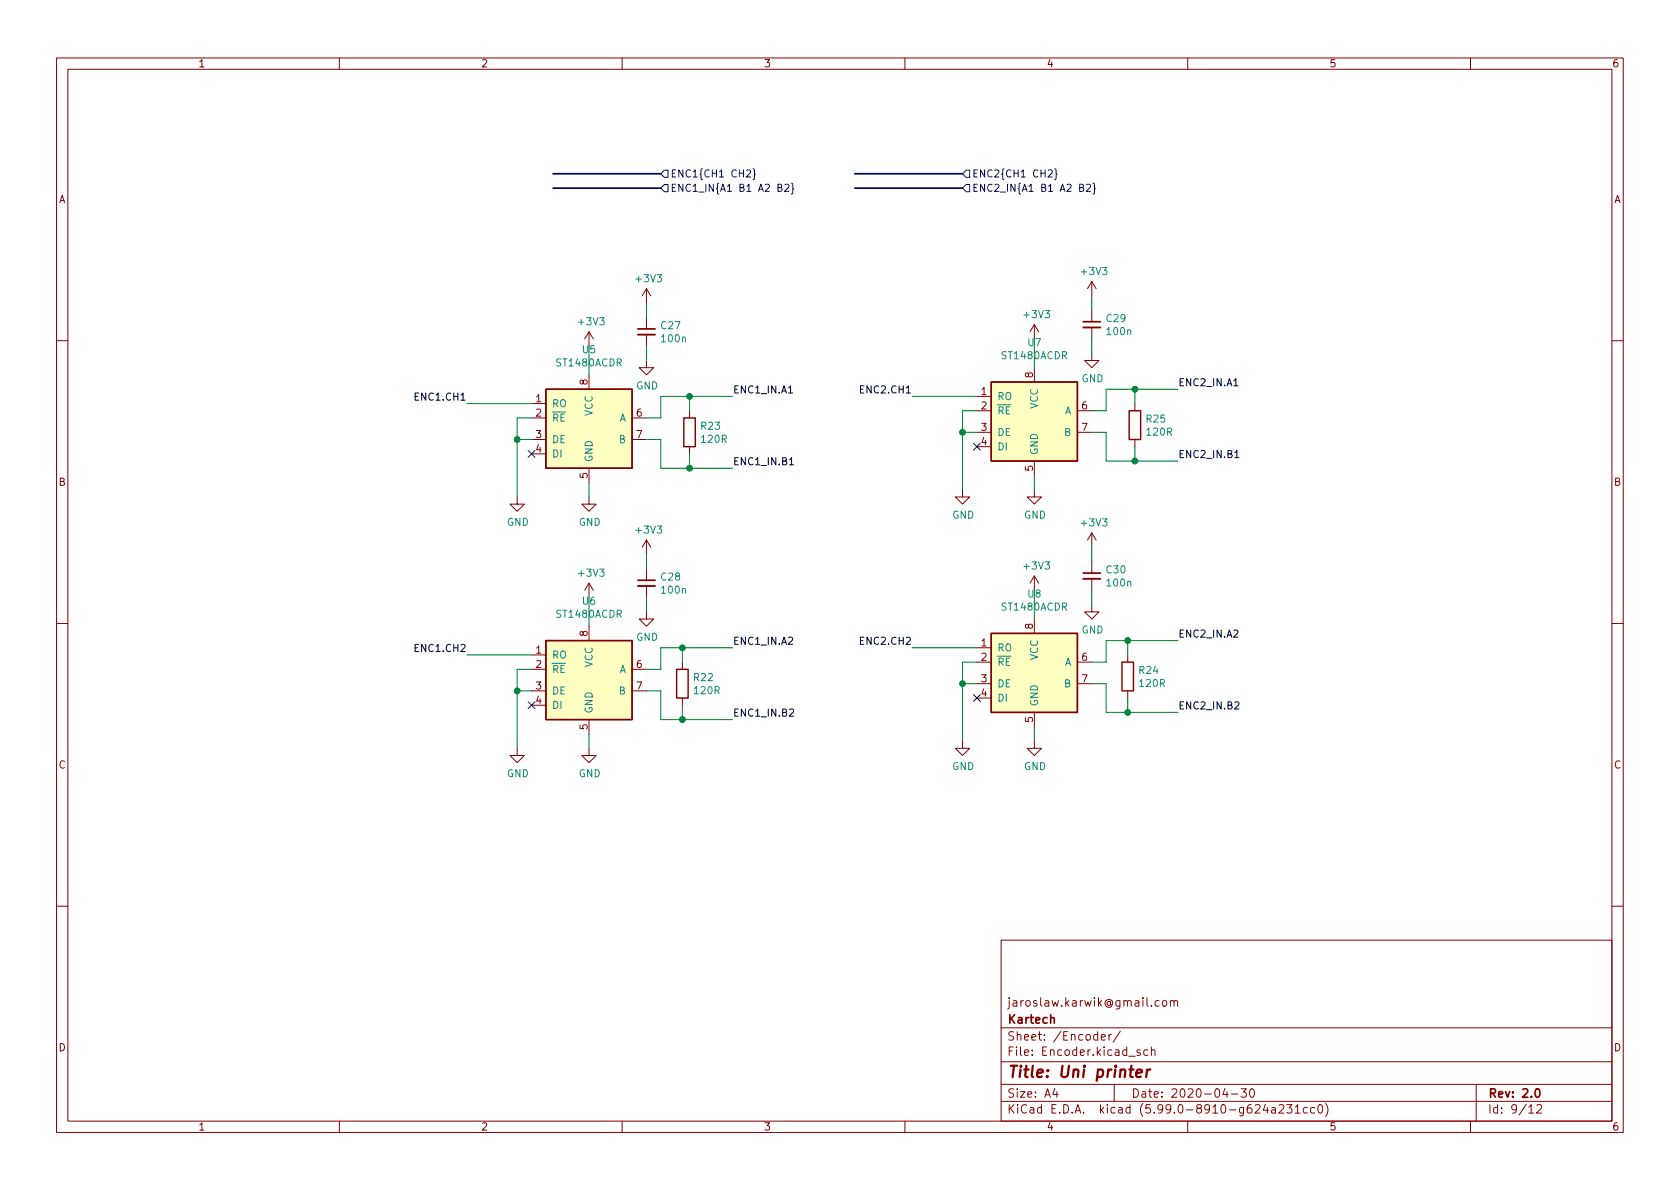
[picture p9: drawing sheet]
<svg xmlns="http://www.w3.org/2000/svg" width="297mm" height="210mm" viewBox="0 0 297 210" stroke-linecap="round" stroke-linejoin="round" font-family="sans-serif">
<g fill="none" stroke="#840000" stroke-width=".18">
<path d="M10 10.2h277v190.1h-277zM12 12.2h273v186.1h-273zM60 10.2v2M110 10.2v2M160 10.2v2M210 10.2v2M260 10.2v2M104.1 58.7v2.5M104.1 58.7l-.7 1.2M104.1 58.7l.8 1.2M114.3 51v2.6M114.3 56.1v2.1"/>
<path d="M114.3 59.2v2M114.3 51l-.8 1.3M114.3 51l.8 1.3M182.9 57.4v2.5M182.9 57.4l-.8 1.3M182.9 57.4l.7 1.3M193 49.8v2.5M193 54.9v2M193 57.9v2M193 49.8l-.7 1.2M193 49.8l.8 1.2M10 60.2h2"/>
<path d="M94 71.4h2.5M94 73.9h2.5M94 77.7h2.5M104.1 66.3v2.5M111.8 73.9h2.5M111.8 77.7h2.5M114.3 63.7v1.3h1.3l-1.3 1.3-1.3-1.3h1.3M121.9 72.6v1.3M121.9 79v1.3M172.7 70.1h2.6M172.7 72.6h2.6M172.7 76.4h2.6"/>
<path d="M172.7 79h2.6M182.9 65v2.6M190.5 72.6h2.5M190.5 76.4h2.5M193 62.5v1.2h1.3l-1.3 1.3-1.2-1.3h1.2M200.7 71.4v1.2M200.7 77.7v1.3M285 60.2h2M91.4 87.9v1.2h1.3l-1.3 1.3-1.2-1.3h1.2M94 80.3h2.5M104.1 87.9v1.2h1.3l-1.3 1.3-1.2-1.3h1.2M104.1 82.8v2.5"/>
<path d="M114.3 95.5l-.8 1.3M114.3 95.5v2.5M114.3 95.5l.8 1.3M170.2 86.6v1.3h1.2l-1.2 1.2-1.3-1.2h1.3M182.9 86.6v1.3h1.2l-1.2 1.2-1.3-1.2h1.3M182.9 81.5v2.6M193 94.2v2.6M193 99.3v2M193 94.2l-.7 1.3M193 94.2l.8 1.3M10 110.2h2M94 115.8h2.5"/>
<path d="M94 118.4h2.5M104.1 103.1v2.6M104.1 110.7v2.6M104.1 103.1l-.7 1.3M104.1 103.1l.8 1.3M111.8 118.4h2.5M114.3 108.2v1.3h1.3l-1.3 1.2-1.3-1.2h1.3M114.3 100.6v2M114.3 103.6v2.1M120.6 117.1v1.3M172.7 114.5h2.6M172.7 117.1h2.6"/>
<path d="M182.9 101.8l-.8 1.3M182.9 101.8v2.6M182.9 109.5v2.5M182.9 101.8l.7 1.3M190.5 117.1h2.5M193 106.9v1.3h1.3l-1.3 1.3-1.2-1.3h1.2M193 102.4v2M199.4 115.8v1.3M285 110.2h2M91.4 132.3v1.3h1.3l-1.3 1.3-1.2-1.3h1.2M94 122.2h2.5M94 124.7h2.5"/>
<path d="M104.1 132.3v1.3h1.3l-1.3 1.3-1.2-1.3h1.2M104.1 127.2v2.6M111.8 122.2h2.5M120.6 123.4v1.3M170.2 131.1v1.2h1.2l-1.2 1.3-1.3-1.3h1.3M172.7 120.9h2.6M172.7 123.4h2.6M182.9 131.1v1.2h1.2l-1.2 1.3-1.3-1.3h1.3M182.9 126v2.5M190.5 120.9h2.5M199.4 122.2v1.2M10 160.2h2"/>
<path d="M177 166.3h108v32h-108zM204.9 177l-.4-.1-.3 .3v.4l.2 .3h.5M205.6 177l.4-.1 .3 .3v.4l-.3 .3h-.4l-.1-.3v-.4zM206.9 177.1l.2-.2 .4 .1 .1 .9M206.9 176.9v1M207.6 177.1l.2-.2 .3 .1 .1 .9M285 160.2h2M60 198.3v2M110 198.3v2M160 198.3v2M177 194.8h108M177 191.8h108"/>
<path d="M177 187.8h108M177 181.8h108M186.5 192.5l-.4 1h1M186.9 193v1M194.7 183.4l.7-.1v-.3l-.5-.1-.2 .2 .1 .8h.6M196.1 182.9v1M196.5 182.9l-.3 .1-.1 .2M197 191.8v3M198.1 182.4l-1.3 1.9M201.6 185.7l-.4-.1-.2 .2 .1 .3 .5 .1v.4h-.6M202.9 185.7l-.4-.1-.3 .3v.4l.2 .3h.5M203.6 185.8l.2-.2 .3 .1 .1 .9"/>
<path d="M203.6 185.1v1.5M210 198.3v2M216.6 192.5l-.4 1h.9M216.9 193v1M217.7 193.5h1.2M219.4 192.5h1l-.5 .6 .4 .1v.7l-.2 .1h-.5l-.2-.1M221.1 192.6l.2-.1a.81 .81 0 0 1 .6 .7 .81 .81 0 0 1-.3 .8h-.2a.81 .81 0 0 1-.5-.6 .81 .81 0 0 1 .2-.8zM223.7 195.3l-.3 1h.9M224.1 195.8v1M224.9 195.9h.5l.1 .9M225.5 196.2l-.5 .1a.29 .29 0 0 0-.2 .2 .29 .29 0 0 0 .2 .3h.5M226.1 195.5l.6-.2 .2 .2 .1 .3-.9 1h.9"/>
<path d="M227.5 195.3h.9l-.5 .6 .5 .1v.7l-.3 .1h-.4l-.2-.1M229 195.8l.4-.5v1.5M229 196.8h.9M231.1 195.9l-.4-.1-.3 .3v.4l.2 .3h.5M232.4 195.9l-.4-.1-.3 .3v.4l.2 .3h.5M233.2 195.4l.2-.1a.81 .81 0 0 1 .5 .7 .81 .81 0 0 1-.3 .8h-.1a.81 .81 0 0 1-.6-.6 .81 .81 0 0 1 .3-.8zM234.4 195.1a1.72 1.72 0 0 1 0 2.3M260 198.3v2M261 191.8v6.5M270.3 195.8l.4-.5v1.5M270.3 196.8h.9M271.7 195.5l.6-.2 .2 .2 .1 .3-.9 1h.9"/>
</g>
<path d="M112.8 58.2h3M191.5 56.9h3.1M112.8 102.6h3M191.5 101.3h3.1M185.8 180.1l.2-.2 .3 .1 .1 .9M271.6 192.6l.2-.1a.82 .82 0 0 1 .6 .7 .82 .82 0 0 1-.3 .8h-.2a.81 .81 0 0 1-.6-.6 .81 .81 0 0 1 .3-.8z" fill="none" stroke="#840000" stroke-width=".3"/>
<path d="M200.9 189.8l1-.2v-.4l-.2-.1-.6 .1-.2 1 .2 .3 .6-.1M202.8 189.1l-.1 1.4M203.4 189.1l-.4 .1-.2 .3" fill="none" stroke="#840000" stroke-width=".4"/>
<path d="M112.8 59.2h3M191.5 57.9h3.1M112.8 103.6h3M191.5 102.4h3.1" fill="none" stroke="#840000" stroke-width=".33"/>
<g fill="#ffffc2" stroke="#ffffc2" stroke-width=".18">
<path d="M96.5 68.8h15.3v14h-15.3z"/>
<path d="M96.5 113.3h15.3v13.9h-15.3z"/>
<path d="M175.3 67.6h15.2v13.9h-15.2z"/>
<path d="M175.3 112h15.2v14h-15.2z"/>
</g>
<path d="M96.5 68.8h15.3v14h-15.3zM120.9 73.9h2v5.1h-2zM175.3 67.6h15.2v13.9h-15.2zM199.6 72.6h2.1v5.1h-2.1zM96.5 113.3h15.3v13.9h-15.3zM119.6 118.4h2.1v5h-2.1zM175.3 112h15.2v14h-15.2zM198.4 117.1h2v5.1h-2z" fill="none" stroke="#840000" stroke-width=".25"/>
<g fill="none" stroke="#000084" stroke-width=".18">
<path d="M117.5 30.1h.6v1.3h-.6l-.7-.7zM117.5 32.6h.6v1.3h-.6l-.7-.6zM132 30.2l.5-.2 .2 .4-.8 .9h.8M133.1 29.9l.3 .1v.6l.2 .2-.2 .2v.6l-.3 .2M137.6 33.2l.5-.1 .1-.2v-.2l-.6-.1v1.2h.4l.2-.1 .1-.3-.3-.2M138.8 32.7l.4-.1 .3 .3-.8 .9h.8M139.9 32.4l.3 .2v.6l.1 .2-.1 .1v.6l-.3 .2M170.8 30.1h.6v1.3h-.6l-.6-.7zM170.8 32.6h.6v1.3h-.6l-.6-.6zM185.3 30.2l.5-.2 .3 .4-.8 .9h.8M186.5 29.9l.2 .1v.6l.2 .2-.2 .2v.6l-.2 .2M190.9 33.2l.5-.1 .2-.2-.1-.2-.6-.1v1.2h.5l.2-.1v-.3l-.3-.2"/>
<path d="M192.1 32.7l.5-.1 .2 .3-.8 .9h.8M193.3 32.4l.2 .2v.6l.2 .2-.2 .1v.6l-.2 .2M93.4 79.6l1.2 1.3M94.6 79.6l-1.2 1.3M172.1 78.4l1.2 1.2M173.3 78.4l-1.2 1.2M93.4 124.1l1.2 1.2M94.6 124.1l-1.2 1.2M172.1 122.8l1.2 1.2M173.3 122.8l-1.2 1.2"/>
</g>
<path d="M139.4 69.5h.7M218.2 68.2h.7M139.6 81.3l.4-.4v1.3M139.6 82.2h.7M218.3 80l.4-.3v1.2M218.3 80.9h.8M139.6 125.5l.5-.1 .2 .3-.8 .9h.8M218.3 124.2l.5-.1 .3 .4-.8 .9h.8" fill="none" stroke="#000" stroke-width=".18"/>
<path d="M97.8 30.7h19M97.8 33.3h19M151.1 30.7h19.1M151.1 33.3h19.1" fill="none" stroke="#000084" stroke-width=".3"/>
<g fill="none" stroke="#008400" stroke-width=".18">
<path d="M114.3 53.6v2.5M182.9 59.9v5.1M193 52.3v2.6M193 59.9v2.6M82.5 71.4h11.5M91.4 77.7h2.6M94 73.9h-2.6v14M104.1 61.2v5.1M114.3 77.7h2.5v5.1h12.7M114.3 61.2v2.5M121.9 70.1v2.5M129.5 70.1h-12.7v3.8h-2.5"/>
<path d="M161.3 70.1h11.4M170.2 76.4h2.5M172.7 72.6h-2.5v14M193 76.4h2.6v5.1h12.7M200.7 68.8v2.6M200.7 79v2.5M208.3 68.8h-12.7v3.8h-2.6M104.1 85.3v2.6M114.3 98v2.6M121.9 80.3v2.5M182.9 84.1v2.5M193 96.8v2.5"/>
<path d="M82.5 115.8h11.5M94 118.4h-2.6v13.9M104.1 105.7v5M114.3 105.7v2.5M120.6 114.5v2.6M129.5 114.5h-12.7v3.9h-2.5M161.3 114.5h11.4M172.7 117.1h-2.5v14M182.9 104.4v5.1M193 104.4v2.5M199.4 113.3v2.5M208.3 113.3h-12.7v3.8h-2.6"/>
<path d="M91.4 122.2h2.6M104.1 129.8v2.5M114.3 122.2h2.5v5h12.7M120.6 124.7v2.5M170.2 120.9h2.5M182.9 128.5v2.6M193 120.9h2.6v5.1h12.7M199.4 123.4v2.6"/>
</g>
<g fill="#008400" stroke="#008400" stroke-width=".18">
<circle cx="199.4" cy="126" r=".51"/>
<circle cx="200.7" cy="81.5" r=".51"/>
<circle cx="199.4" cy="113.3" r=".51"/>
<circle cx="120.7" cy="127.2" r=".51"/>
<circle cx="91.4" cy="122.2" r=".51"/>
<circle cx="170.2" cy="76.4" r=".51"/>
<circle cx="170.2" cy="120.9" r=".51"/>
<circle cx="121.9" cy="70.1" r=".51"/>
<circle cx="121.9" cy="82.8" r=".51"/>
<circle cx="120.7" cy="114.5" r=".51"/>
<circle cx="200.7" cy="68.8" r=".51"/>
<circle cx="91.4" cy="77.7" r=".51"/>
</g>
<text font-size="2.8" fill="#840000" x="178" y="190.6">Title: Uni printer</text>
<g font-size="2.1" fill="#840000">
<text x="178" y="178">jaroslaw.karwik@gmail.com</text>
<text x="178" y="184">Sheet: /Encoder/</text>
<text x="178" y="181">Kartech</text>
<text x="178" y="186.7">File: Encoder.kicad_sch</text>
<text x="178" y="196.9">KiCad E.D.A. kicad (5.99.0-8910-g624a231cc0)</text>
<text x="178" y="194.1">Size: A4</text>
<text x="200" y="194.1">Date: 2020-04-30</text>
<text x="263" y="194.1">Rev: 2.0</text>
<text x="263" y="196.9">Id: 9/12</text>
</g>
<g font-size="1.8" fill="#840000">
<text x="35" y="11.9">1</text>
<text x="85" y="11.9">2</text>
<text x="135" y="11.9">3</text>
<text x="185" y="11.9">4</text>
<text x="235" y="11.9">5</text>
<text x="285" y="11.9">6</text>
<text x="10.3" y="35.9">A</text>
<text x="285.3" y="35.9">A</text>
<text x="94.8" y="71.1">1</text>
<text x="103.9" y="68.1" transform="rotate(-90 103.9 68.1)">8</text>
<text x="173.5" y="69.8">1</text>
<text x="182.6" y="66.8" transform="rotate(-90 182.6 66.8)">8</text>
<text x="94.8" y="73.7">2</text>
<text x="94.8" y="77.5">3</text>
<text x="112.5" y="73.7">6</text>
<text x="112.5" y="77.5">7</text>
<text x="173.5" y="72.4">2</text>
<text x="173.5" y="76.2">3</text>
<text x="191.3" y="72.4">6</text>
<text x="191.3" y="76.2">7</text>
<text x="94.8" y="80">4</text>
<text x="173.5" y="78.7">4</text>
<text x="182.6" y="83.3" transform="rotate(-90 182.6 83.3)">5</text>
<text x="10.3" y="85.9">B</text>
<text x="103.9" y="84.6" transform="rotate(-90 103.9 84.6)">5</text>
<text x="285.3" y="85.9">B</text>
<text x="103.9" y="112.5" transform="rotate(-90 103.9 112.5)">8</text>
<text x="182.6" y="111.2" transform="rotate(-90 182.6 111.2)">8</text>
<text x="94.8" y="115.6">1</text>
<text x="94.8" y="118.1">2</text>
<text x="112.5" y="118.1">6</text>
<text x="173.5" y="114.3">1</text>
<text x="173.5" y="116.8">2</text>
<text x="191.3" y="116.8">6</text>
<text x="94.8" y="121.9">3</text>
<text x="94.8" y="124.5">4</text>
<text x="112.5" y="121.9">7</text>
<text x="173.5" y="120.6">3</text>
<text x="173.5" y="123.2">4</text>
<text x="191.3" y="120.6">7</text>
<text x="103.9" y="129" transform="rotate(-90 103.9 129)">5</text>
<text x="182.6" y="127.7" transform="rotate(-90 182.6 127.7)">5</text>
<text x="10.3" y="135.9">C</text>
<text x="285.3" y="135.9">C</text>
<text x="10.3" y="185.9">D</text>
<text x="285.3" y="185.9">D</text>
<text x="35" y="199.9">1</text>
<text x="85" y="199.9">2</text>
<text x="135" y="199.9">3</text>
<text x="185" y="199.9">4</text>
<text x="235" y="199.9">5</text>
<text x="285" y="199.9">6</text>
</g>
<g font-size="1.8" fill="#000084">
<text x="118.5" y="31.4">ENC1{CH1 CH2}</text>
<text x="118.5" y="33.9">ENC1_IN{A1 B1 A2 B2}</text>
<text x="171.8" y="31.4">ENC2{CH1 CH2}</text>
<text x="171.8" y="33.9">ENC2_IN{A1 B1 A2 B2}</text>
</g>
<g font-size="1.8" fill="#008484">
<text x="112.6" y="49.9">+3V3</text>
<text x="191.3" y="48.6">+3V3</text>
<text x="102.4" y="57.5">+3V3</text>
<text x="116.9" y="58.2">C27</text>
<text x="181.2" y="56.2">+3V3</text>
<text x="195.7" y="56.9">C29</text>
<text x="195.8" y="59.2">100n</text>
<text x="98.5" y="64.8">ST1480ACDR</text>
<text x="103" y="62.5">U5</text>
<text x="117.1" y="60.5">100n</text>
<text x="177.2" y="63.5">ST1480ACDR</text>
<text x="181.7" y="61.2">U7</text>
<text x="112.5" y="68.8">GND</text>
<text x="176.3" y="70.7">RO</text>
<text x="191.2" y="67.6">GND</text>
<text x="97.5" y="72">RO</text>
<text x="97.5" y="74.5">~RE</text>
<text x="104.8" y="73.6" transform="rotate(-90 104.8 73.6)">VCC</text>
<text x="109.5" y="74.5">A</text>
<text x="124" y="76">R23</text>
<text x="176.3" y="73.3">~RE</text>
<text x="176.3" y="77.1">DE</text>
<text x="183.5" y="72.3" transform="rotate(-90 183.5 72.3)">VCC</text>
<text x="188.2" y="73.3">A</text>
<text x="188.2" y="77.1">B</text>
<text x="202.7" y="74.7">R25</text>
<text x="202.9" y="77">120R</text>
<text x="97.5" y="78.4">DE</text>
<text x="97.5" y="80.9">DI</text>
<text x="104.8" y="81.8" transform="rotate(-90 104.8 81.8)">GND</text>
<text x="109.5" y="78.4">B</text>
<text x="124.1" y="78.3">120R</text>
<text x="176.3" y="79.6">DI</text>
<text x="183.5" y="80.5" transform="rotate(-90 183.5 80.5)">GND</text>
<text x="89.6" y="93">GND</text>
<text x="102.3" y="93">GND</text>
<text x="112.6" y="94.3">+3V3</text>
<text x="168.3" y="91.7">GND</text>
<text x="181" y="91.7">GND</text>
<text x="191.3" y="93.1">+3V3</text>
<text x="102.4" y="102">+3V3</text>
<text x="181.2" y="100.7">+3V3</text>
<text x="195.7" y="101.4">C30</text>
<text x="103" y="106.9">U6</text>
<text x="116.9" y="102.7">C28</text>
<text x="117.1" y="105">100n</text>
<text x="177.2" y="108">ST1480ACDR</text>
<text x="181.7" y="105.7">U8</text>
<text x="195.8" y="103.7">100n</text>
<text x="98.5" y="109.2">ST1480ACDR</text>
<text x="112.5" y="113.3">GND</text>
<text x="191.2" y="112">GND</text>
<text x="97.5" y="116.5">RO</text>
<text x="97.5" y="119">~RE</text>
<text x="104.8" y="118" transform="rotate(-90 104.8 118)">VCC</text>
<text x="109.5" y="119">A</text>
<text x="176.3" y="115.2">RO</text>
<text x="176.3" y="117.7">~RE</text>
<text x="183.5" y="116.8" transform="rotate(-90 183.5 116.8)">VCC</text>
<text x="188.2" y="117.7">A</text>
<text x="201.5" y="119.2">R24</text>
<text x="97.5" y="122.8">DE</text>
<text x="97.5" y="125.3">DI</text>
<text x="109.5" y="122.8">B</text>
<text x="122.7" y="120.4">R22</text>
<text x="122.8" y="122.7">120R</text>
<text x="176.3" y="121.5">DE</text>
<text x="176.3" y="124.1">DI</text>
<text x="183.5" y="125" transform="rotate(-90 183.5 125)">GND</text>
<text x="188.2" y="121.5">B</text>
<text x="201.6" y="121.5">120R</text>
<text x="104.8" y="126.2" transform="rotate(-90 104.8 126.2)">GND</text>
<text x="89.6" y="137.4">GND</text>
<text x="102.3" y="137.4">GND</text>
<text x="168.3" y="136.2">GND</text>
<text x="181" y="136.2">GND</text>
</g>
<g font-size="1.8">
<text x="73.8" y="70.8">ENC1.CH1</text>
<text x="129.5" y="69.6">ENC1_IN.A1</text>
<text x="152.5" y="69.6">ENC2.CH1</text>
<text x="208.3" y="68.3">ENC2_IN.A1</text>
<text x="129.5" y="82.3">ENC1_IN.B1</text>
<text x="208.3" y="81">ENC2_IN.B1</text>
<text x="208.3" y="112.7">ENC2_IN.A2</text>
<text x="73.8" y="115.3">ENC1.CH2</text>
<text x="129.5" y="114">ENC1_IN.A2</text>
<text x="152.5" y="114">ENC2.CH2</text>
<text x="208.3" y="125.4">ENC2_IN.B2</text>
<text x="129.5" y="126.7">ENC1_IN.B2</text>
</g>
</svg>
